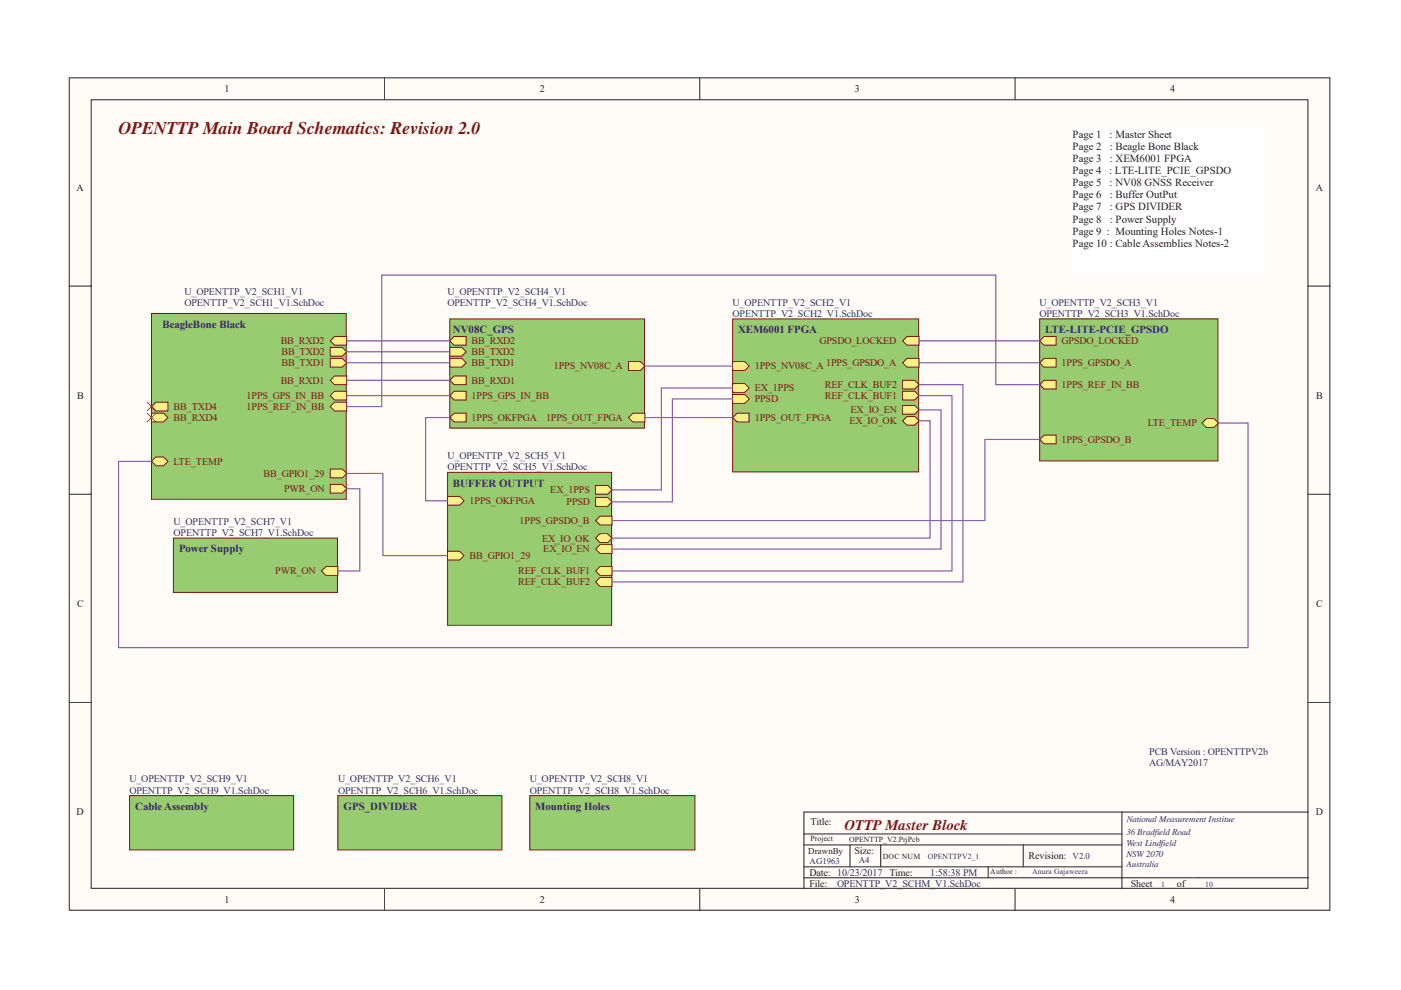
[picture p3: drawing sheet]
<svg xmlns="http://www.w3.org/2000/svg" width="297mm" height="210mm" viewBox="0 0 297 210" stroke-linecap="round" stroke-linejoin="round" font-family="sans-serif">
<path d="M14.7 16.5h267.3v176.6h-267.3z" fill="#fffcf8"/>
<path d="M14.7 16.5h267.3v176.6h-267.3z" fill="none" stroke="#231f20" stroke-width=".21"/>
<path d="M19.3 21.2h258v167.2h-258z" fill="#fffcf8"/>
<g fill="none" stroke="#231f20" stroke-width=".21">
<path d="M81.5 16.5v4.7M148.4 16.5v4.7M215.2 16.5v4.7M19.3 21.2h258v167.2h-258zM14.7 60.7h4.6M277.4 60.7h4.6M14.7 104.8h4.6M277.4 104.8h4.6M14.7 149h4.6M277.4 149h4.6M170.5 176.9h67.4M170.5 179.2h67.4"/>
<path d="M180.2 179.2v4.7M186.7 179.2v4.7M216.9 179.2v4.7M237.9 172.2v16.3M277.4 172.2h-106.9v16.3M81.5 188.5v4.7M148.4 188.5v4.7M170.5 183.9h67.4M170.5 186.2h106.9M209.5 183.9v2.3M215.2 188.5v4.7"/>
</g>
<path d="M227.4 27.2h40.6v31.1h-40.6z" fill="#fff"/>
<path d="M227.4 27.2h40.6v31.1h-40.6z" fill="none" stroke="#fff" stroke-width=".21"/>
<path d="M220.4 67.6h37.8v30.2h-37.8z" fill="#98cc70"/>
<path d="M220.4 67.6h37.8v30.2h-37.8z" fill="none" stroke="#7f1416" stroke-width=".21"/>
<path d="M220.4 72.3l1-.9h2.5v1.8h-2.5z" fill-rule="evenodd" fill="#faf185"/>
<path d="M220.4 72.3l1-.9h2.5v1.8h-2.5z" fill="none" stroke="#7f1416" stroke-width=".21"/>
<path d="M220.4 93.2l1-.9h2.5v1.8h-2.5z" fill-rule="evenodd" fill="#faf185"/>
<path d="M220.4 93.2l1-.9h2.5v1.8h-2.5z" fill="none" stroke="#7f1416" stroke-width=".21"/>
<path d="M220.4 76.9l1-.9h2.5v1.9h-2.5z" fill-rule="evenodd" fill="#faf185"/>
<path d="M220.4 76.9l1-.9h2.5v1.9h-2.5z" fill="none" stroke="#7f1416" stroke-width=".21"/>
<path d="M220.4 81.6l1-.9h2.5v1.8h-2.5z" fill-rule="evenodd" fill="#faf185"/>
<path d="M220.4 81.6l1-.9h2.5v1.8h-2.5z" fill="none" stroke="#7f1416" stroke-width=".21"/>
<path d="M255.8 88.8h1.6l.9 .9-.9 1h-1.6l-1-1z" fill-rule="evenodd" fill="#faf185"/>
<path d="M254.8 89.7l1-.9h1.6l.9 .9-.9 1h-1.6z" fill="none" stroke="#7f1416" stroke-width=".21"/>
<path d="M71.6 168.8h34.8v11.5h-34.8z" fill="#98cc70"/>
<path d="M71.6 168.8h34.8v11.5h-34.8z" fill="none" stroke="#7f1416" stroke-width=".21"/>
<path d="M112.3 168.8h35v11.5h-35z" fill="#98cc70"/>
<path d="M112.3 168.8h35v11.5h-35z" fill="none" stroke="#7f1416" stroke-width=".21"/>
<path d="M95.4 67.6h41.2v23.2h-41.2z" fill="#98cc70"/>
<path d="M95.4 67.6h41.2v23.2h-41.2z" fill="none" stroke="#7f1416" stroke-width=".21"/>
<path d="M133.3 76.7h2.5l.9 .9-.9 1h-2.5z" fill-rule="evenodd" fill="#faf185"/>
<path d="M133.3 76.7h2.5l.9 .9-.9 1h-2.5z" fill="none" stroke="#7f1416" stroke-width=".21"/>
<path d="M95.4 80.7l.9-1h2.5v1.9h-2.5z" fill-rule="evenodd" fill="#faf185"/>
<path d="M95.4 80.7l.9-1h2.5v1.9h-2.5z" fill="none" stroke="#7f1416" stroke-width=".21"/>
<path d="M95.4 76h2.5l.9 .9-.9 1h-2.5z" fill-rule="evenodd" fill="#faf185"/>
<path d="M95.4 76h2.5l.9 .9-.9 1h-2.5z" fill="none" stroke="#7f1416" stroke-width=".21"/>
<path d="M95.4 88.6l.9-1h2.5v1.9h-2.5z" fill-rule="evenodd" fill="#faf185"/>
<path d="M95.4 88.6l.9-1h2.5v1.9h-2.5z" fill="none" stroke="#7f1416" stroke-width=".21"/>
<path d="M133.3 88.6l.9-1h2.5v1.9h-2.5z" fill-rule="evenodd" fill="#faf185"/>
<path d="M133.3 88.6l.9-1h2.5v1.9h-2.5z" fill="none" stroke="#7f1416" stroke-width=".21"/>
<path d="M95.4 72.3l.9-.9h2.5v1.8h-2.5z" fill-rule="evenodd" fill="#faf185"/>
<path d="M95.4 72.3l.9-.9h2.5v1.8h-2.5z" fill="none" stroke="#7f1416" stroke-width=".21"/>
<path d="M95.4 73.7h2.5l.9 .9-.9 .9h-2.5z" fill-rule="evenodd" fill="#faf185"/>
<path d="M95.4 73.7h2.5l.9 .9-.9 .9h-2.5z" fill="none" stroke="#7f1416" stroke-width=".21"/>
<path d="M95.4 83.9l.9-.9h2.5v1.8h-2.5z" fill-rule="evenodd" fill="#faf185"/>
<path d="M95.4 83.9l.9-.9h2.5v1.8h-2.5z" fill="none" stroke="#7f1416" stroke-width=".21"/>
<path d="M32.1 66.5h41.3v39.4h-41.3z" fill="#98cc70"/>
<path d="M32.1 66.5h41.3v39.4h-41.3z" fill="none" stroke="#7f1416" stroke-width=".21"/>
<path d="M70 80.7l.9-1h2.6v1.9h-2.6z" fill-rule="evenodd" fill="#faf185"/>
<path d="M70 80.7l.9-1h2.6v1.9h-2.6z" fill="none" stroke="#7f1416" stroke-width=".21"/>
<path d="M70 76h2.6l.9 .9-.9 1h-2.6z" fill-rule="evenodd" fill="#faf185"/>
<path d="M70 76h2.6l.9 .9-.9 1h-2.6z" fill="none" stroke="#7f1416" stroke-width=".21"/>
<path d="M70 72.3l.9-.9h2.6v1.8h-2.6z" fill-rule="evenodd" fill="#faf185"/>
<path d="M70 72.3l.9-.9h2.6v1.8h-2.6z" fill="none" stroke="#7f1416" stroke-width=".21"/>
<path d="M70 73.7h2.6l.9 .9-.9 .9h-2.6z" fill-rule="evenodd" fill="#faf185"/>
<path d="M70 73.7h2.6l.9 .9-.9 .9h-2.6z" fill="none" stroke="#7f1416" stroke-width=".21"/>
<path d="M32.1 87.6h2.6l.9 1-.9 .9h-2.6z" fill-rule="evenodd" fill="#faf185"/>
<path d="M32.1 87.6h2.6l.9 1-.9 .9h-2.6z" fill="none" stroke="#7f1416" stroke-width=".21"/>
<path d="M32.1 86.2l1-.9h2.5v1.9h-2.5z" fill-rule="evenodd" fill="#faf185"/>
<path d="M32.1 86.2l1-.9h2.5v1.9h-2.5z" fill="none" stroke="#7f1416" stroke-width=".21"/>
<path d="M70 99.5h2.6l.9 .9-.9 .9h-2.6z" fill-rule="evenodd" fill="#faf185"/>
<path d="M70 99.5h2.6l.9 .9-.9 .9h-2.6z" fill="none" stroke="#7f1416" stroke-width=".21"/>
<path d="M70 83.9l.9-.9h2.6v1.8h-2.6z" fill-rule="evenodd" fill="#faf185"/>
<path d="M70.9 83h2.6v1.8h-2.6l-.9-.9z" fill="none" stroke="#7f1416" stroke-width=".21"/>
<path d="M70 86.2l.9-.9h2.6v1.9h-2.6z" fill-rule="evenodd" fill="#faf185"/>
<path d="M70 86.2l.9-.9h2.6v1.9h-2.6z" fill="none" stroke="#7f1416" stroke-width=".21"/>
<path d="M70 102.7h2.6l.9 1-.9 .9h-2.6z" fill-rule="evenodd" fill="#faf185"/>
<path d="M70 102.7h2.6l.9 1-.9 .9h-2.6z" fill="none" stroke="#7f1416" stroke-width=".21"/>
<path d="M32.1 97.9l1-1h1.6l.9 1-.9 .9h-1.6z" fill-rule="evenodd" fill="#faf185"/>
<path d="M32.1 97.9l1-1h1.6l.9 1-.9 .9h-1.6z" fill="none" stroke="#7f1416" stroke-width=".21"/>
<path d="M94.9 100.2h34.8v32.4h-34.8z" fill="#98cc70"/>
<path d="M94.9 100.2h34.8v32.4h-34.8z" fill="none" stroke="#7f1416" stroke-width=".21"/>
<path d="M126.3 110.4l.9-.9h2.6v1.8h-2.6z" fill-rule="evenodd" fill="#faf185"/>
<path d="M126.3 110.4l.9-.9h2.6v1.8h-2.6z" fill="none" stroke="#7f1416" stroke-width=".21"/>
<path d="M94.9 105.3h2.5l1 .9-1 1h-2.5z" fill-rule="evenodd" fill="#faf185"/>
<path d="M94.9 105.3h2.5l1 .9-1 1h-2.5z" fill="none" stroke="#7f1416" stroke-width=".21"/>
<path d="M126.3 114.1l.9-.9h1.6l1 .9-1 1h-1.6z" fill-rule="evenodd" fill="#faf185"/>
<path d="M126.3 114.1l.9-.9h1.6l1 .9-1 1h-1.6z" fill="none" stroke="#7f1416" stroke-width=".21"/>
<path d="M127.2 115.5h2.6v1.9h-2.6l-.9-.9z" fill-rule="evenodd" fill="#faf185"/>
<path d="M126.3 116.5l.9-1h2.6v1.9h-2.6z" fill="none" stroke="#7f1416" stroke-width=".21"/>
<path d="M126.3 103h2.5l1 .9-1 .9h-2.5z" fill-rule="evenodd" fill="#faf185"/>
<path d="M126.3 103h2.5l1 .9-1 .9h-2.5z" fill="none" stroke="#7f1416" stroke-width=".21"/>
<path d="M126.3 105.5h2.5l1 1-1 .9h-2.5z" fill-rule="evenodd" fill="#faf185"/>
<path d="M126.3 105.5h2.5l1 1-1 .9h-2.5z" fill="none" stroke="#7f1416" stroke-width=".21"/>
<path d="M94.9 116.9h2.5l1 1-1 .9h-2.5z" fill-rule="evenodd" fill="#faf185"/>
<path d="M94.9 116.9h2.5l1 1-1 .9h-2.5z" fill="none" stroke="#7f1416" stroke-width=".21"/>
<path d="M126.3 123.4l.9-.9h2.6v1.9h-2.6z" fill-rule="evenodd" fill="#faf185"/>
<path d="M126.3 123.4l.9-.9h2.6v1.9h-2.6z" fill="none" stroke="#7f1416" stroke-width=".21"/>
<path d="M127.2 120.2h2.6v1.8h-2.6l-.9-.9z" fill-rule="evenodd" fill="#faf185"/>
<path d="M126.3 121.1l.9-.9h2.6v1.8h-2.6z" fill="none" stroke="#7f1416" stroke-width=".21"/>
<path d="M155.3 67.6h39.5v32.5h-39.5z" fill="#98cc70"/>
<path d="M155.3 67.6h39.5v32.5h-39.5z" fill="none" stroke="#7f1416" stroke-width=".21"/>
<path d="M155.3 76.7h2.6l.9 .9-.9 1h-2.6z" fill-rule="evenodd" fill="#faf185"/>
<path d="M155.3 76.7h2.6l.9 .9-.9 1h-2.6z" fill="none" stroke="#7f1416" stroke-width=".21"/>
<path d="M155.3 81.4h2.6l.9 .9-.9 .9h-2.6z" fill-rule="evenodd" fill="#faf185"/>
<path d="M155.3 81.4h2.6l.9 .9-.9 .9h-2.6z" fill="none" stroke="#7f1416" stroke-width=".21"/>
<path d="M155.3 83.7h2.6l.9 .9-.9 .9h-2.6z" fill-rule="evenodd" fill="#faf185"/>
<path d="M155.3 83.7h2.6l.9 .9-.9 .9h-2.6z" fill="none" stroke="#7f1416" stroke-width=".21"/>
<path d="M191.4 86h2.5l1 .9-1 1h-2.5z" fill-rule="evenodd" fill="#faf185"/>
<path d="M191.4 86h2.5l1 .9-1 1h-2.5z" fill="none" stroke="#7f1416" stroke-width=".21"/>
<path d="M191.4 89.3l.9-1h1.6l1 1-1 .9h-1.6z" fill-rule="evenodd" fill="#faf185"/>
<path d="M191.4 89.3l.9-1h1.6l1 1-1 .9h-1.6z" fill="none" stroke="#7f1416" stroke-width=".21"/>
<path d="M155.3 88.6l1-1h2.5v1.9h-2.5z" fill-rule="evenodd" fill="#faf185"/>
<path d="M155.3 88.6l1-1h2.5v1.9h-2.5z" fill="none" stroke="#7f1416" stroke-width=".21"/>
<path d="M191.4 80.7h2.5l1 .9-1 .9h-2.5z" fill-rule="evenodd" fill="#faf185"/>
<path d="M191.4 80.7h2.5l1 .9-1 .9h-2.5z" fill="none" stroke="#7f1416" stroke-width=".21"/>
<path d="M191.4 83h2.5l1 .9-1 .9h-2.5z" fill-rule="evenodd" fill="#faf185"/>
<path d="M191.4 83h2.5l1 .9-1 .9h-2.5z" fill="none" stroke="#7f1416" stroke-width=".21"/>
<path d="M191.4 72.3l.9-.9h2.6v1.8h-2.6z" fill-rule="evenodd" fill="#faf185"/>
<path d="M191.4 72.3l.9-.9h2.6v1.8h-2.6z" fill="none" stroke="#7f1416" stroke-width=".21"/>
<path d="M191.4 76.9l.9-.9h2.6v1.9h-2.6z" fill-rule="evenodd" fill="#faf185"/>
<path d="M191.4 76.9l.9-.9h2.6v1.9h-2.6z" fill="none" stroke="#7f1416" stroke-width=".21"/>
<g fill="none" stroke="#784c9e" stroke-width=".23">
<path d="M73.5 74.6h21.9M73.5 72.3h21.9M136.7 77.6h18.6M73.5 80.7h21.9M95.4 88.6h-5.2v17.6h4.7M136.7 88.6h18.6M155.3 82.3h-15.1v21.6h-10.4M155.3 84.6h-12.7v21.9h-12.8M194.9 81.6h9.3v41.8h-74.4M194.9 89.3h2.3v24.8h-67.4M194.9 86.9h4.6v29.6h-69.7M194.9 83.9h6.9v37.2h-72"/>
<path d="M73.5 100.4h7.7v17.4h13.7"/>
</g>
<path d="M31.2 85.3l1.9 1.9M31.2 87.6l1.9 1.9M33.1 85.3l-1.9 1.9M33.1 87.6l-1.9 1.9" fill="none" stroke="#ed2024" stroke-width=".21"/>
<path d="M36.8 114.1h34.8v11.6h-34.8z" fill="#98cc70"/>
<path d="M36.8 114.1h34.8v11.6h-34.8z" fill="none" stroke="#7f1416" stroke-width=".21"/>
<path d="M69.1 120.2h2.5v1.8h-2.5l-.9-.9z" fill-rule="evenodd" fill="#faf185"/>
<path d="M68.2 121.1l.9-.9h2.5v1.8h-2.5z" fill="none" stroke="#7f1416" stroke-width=".21"/>
<path d="M73.5 76.9h21.9M194.9 76.9h25.5M194.9 72.3h25.5M73.5 83.9h21.9M220.4 81.6h-9.3v-23.3h-130.2v27.9h-7.4M220.4 93.2h-11.6v17.2h-79M258.3 89.7h6.3v47.7h-239.5v-39.5h7M73.5 103.7h2.8v17.4h-4.7" fill="none" stroke="#784c9e" stroke-width=".23"/>
<path d="M27.5 168.8h34.8v11.5h-34.8z" fill="#98cc70"/>
<path d="M27.5 168.8h34.8v11.5h-34.8z" fill="none" stroke="#7f1416" stroke-width=".21"/>
<text font-size="3.8" fill="#7f1416" x="25.1" y="28.4">OPENTTP Main Board Schematics: Revision 2.0</text>
<text font-size="3.1" fill="#7f1416" x="179" y="176">OTTP Master Block</text>
<g font-size="2.3" fill="#231f20">
<text x="227.4" y="29.3">Page 1</text>
<text x="235.3" y="29.3">: Master Sheet</text>
<text x="227.4" y="31.8">Page 2</text>
<text x="227.4" y="34.4">Page 3</text>
<text x="235.3" y="34.4">: XEM6001 FPGA</text>
<text x="235.3" y="31.8">: Beagle Bone Black</text>
<text x="227.4" y="36.9">Page 4</text>
<text x="227.4" y="39.5">Page 5</text>
<text x="235.2" y="36.9">: LTE-LITE_PCIE_GPSDO</text>
<text x="235.3" y="39.5">: NV08 GNSS Receiver</text>
<text x="227.4" y="42">Page 6</text>
<text x="227.4" y="44.6">Page 7</text>
<text x="227.4" y="47.2">Page 8</text>
<text x="235.3" y="44.6">: GPS DIVIDER</text>
<text x="235.3" y="47.2">: Power Supply</text>
<text x="235.3" y="42">: Buffer OutPut</text>
<text x="227.4" y="49.7">Page 9 : Mounting Holes Notes-1</text>
<text x="227.4" y="52.3">Page 10 : Cable Assemblies Notes-2</text>
</g>
<g font-size="2.3" fill="#282973">
<text x="34.4" y="69.5">BeagleBone Black</text>
<text x="96" y="70.6">NV08C_GPS</text>
<text x="156.5" y="70.6">XEM6001 FPGA</text>
<text x="221.6" y="70.6">LTE-LITE-PCIE_GPSDO</text>
<text x="96" y="103.2">BUFFER OUTPUT</text>
<text x="38" y="117.1">Power Supply</text>
<text x="28.7" y="171.8">Cable Assembly</text>
<text x="72.8" y="171.8">GPS_DIVIDER</text>
<text x="113.5" y="171.8">Mounting Holes</text>
</g>
<g font-size="2.1" fill="#231f20">
<text x="47.6" y="19.6">1</text>
<text x="114.5" y="19.6">2</text>
<text x="181.2" y="19.6">3</text>
<text x="248.1" y="19.6">4</text>
<text x="16.2" y="40.4">A</text>
<text x="279" y="40.4">A</text>
<text x="16.3" y="84.6">B</text>
<text x="279" y="84.6">B</text>
<text x="16.3" y="128.8">C</text>
<text x="279" y="128.8">C</text>
<text x="16.2" y="172.9">D</text>
<text x="279" y="172.9">D</text>
<text x="171.9" y="175.1">Title:</text>
<text x="171.6" y="185.8">Date: 10/23/2017 Time:</text>
<text x="181.2" y="181.1">Size:</text>
<text x="218.1" y="182.2">Revision:</text>
<text x="47.6" y="191.5">1</text>
<text x="114.5" y="191.5">2</text>
<text x="171.6" y="188.1">File:</text>
<text x="181.2" y="191.5">3</text>
<text x="239.7" y="188.1">Sheet</text>
<text x="248.1" y="191.5">4</text>
<text x="249.5" y="188.1">of</text>
</g>
<g font-size="2.1" fill="#282973">
<text x="39.1" y="62.6">U_OPENTTP_V2_SCH1_V1</text>
<text x="39.1" y="64.9">OPENTTP_V2_SCH1_V1.SchDoc</text>
<text x="94.9" y="62.6">U_OPENTTP_V2_SCH4_V1</text>
<text x="94.9" y="64.9">OPENTTP_V2_SCH4_V1.SchDoc</text>
<text x="155.3" y="64.9">U_OPENTTP_V2_SCH2_V1</text>
<text x="220.4" y="64.9">U_OPENTTP_V2_SCH3_V1</text>
<text x="155.3" y="67.2">OPENTTP_V2_SCH2_V1.SchDoc</text>
<text x="220.4" y="67.2">OPENTTP_V2_SCH3_V1.SchDoc</text>
<text x="94.9" y="97.4">U_OPENTTP_V2_SCH5_V1</text>
<text x="94.9" y="99.7">OPENTTP_V2_SCH5_V1.SchDoc</text>
<text x="36.8" y="111.3">U_OPENTTP_V2_SCH7_V1</text>
<text x="36.8" y="113.6">OPENTTP_V2_SCH7_V1.SchDoc</text>
<text x="243.7" y="160.2">PCB Version : OPENTTPV2b</text>
<text x="27.4" y="165.9">U_OPENTTP_V2_SCH9_V1</text>
<text x="71.7" y="165.9">U_OPENTTP_V2_SCH6_V1</text>
<text x="112.3" y="165.9">U_OPENTTP_V2_SCH8_V1</text>
<text x="243.7" y="162.5">AG/MAY2017</text>
<text x="27.4" y="168.3">OPENTTP_V2_SCH9_V1.SchDoc</text>
<text x="71.7" y="168.3">OPENTTP_V2_SCH6_V1.SchDoc</text>
<text x="112.3" y="168.3">OPENTTP_V2_SCH8_V1.SchDoc</text>
<text x="197.2" y="185.8">1:58:38 PM</text>
<text x="177.5" y="188.1">OPENTTP_V2_SCHM_V1.SchDoc</text>
</g>
<g font-size="2.1" fill="#7f1416">
<text x="59.5" y="73">BB_RXD2</text>
<text x="59.7" y="77.6">BB_TXD1</text>
<text x="59.7" y="75.3">BB_TXD2</text>
<text x="100" y="77.6">BB_TXD1</text>
<text x="100" y="73">BB_RXD2</text>
<text x="100" y="75.3">BB_TXD2</text>
<text x="173.8" y="73">GPSDO_LOCKED</text>
<text x="175.2" y="77.6">1PPS_GPSDO_A</text>
<text x="225.1" y="73">GPSDO_LOCKED</text>
<text x="225.1" y="77.6">1PPS_GPSDO_A</text>
<text x="59.5" y="81.4">BB_RXD1</text>
<text x="100" y="81.4">BB_RXD1</text>
<text x="117.4" y="78.4">1PPS_NV08C_A</text>
<text x="160" y="78.4">1PPS_NV08C_A</text>
<text x="160" y="83">EX_1PPS</text>
<text x="174.9" y="82.3">REF_CLK_BUF2</text>
<text x="225.1" y="82.3">1PPS_REF_IN_BB</text>
<text x="36.8" y="89.3">BB_RXD4</text>
<text x="36.8" y="86.9">BB_TXD4</text>
<text x="52.3" y="84.6">1PPS_GPS_IN_BB</text>
<text x="52.3" y="86.9">1PPS_REF_IN_BB</text>
<text x="100" y="89.3">1PPS_OKFPGA</text>
<text x="100" y="84.6">1PPS_GPS_IN_BB</text>
<text x="115.8" y="89.3">1PPS_OUT_FPGA</text>
<text x="160" y="85.3">PPSD</text>
<text x="160" y="89.3">1PPS_OUT_FPGA</text>
<text x="174.9" y="84.6">REF_CLK_BUF1</text>
<text x="180.1" y="90">EX_IO_OK</text>
<text x="180.3" y="87.7">EX_IO_EN</text>
<text x="225.1" y="93.9">1PPS_GPSDO_B</text>
<text x="243.3" y="90.4">LTE_TEMP</text>
<text x="36.8" y="98.6">LTE_TEMP</text>
<text x="55.9" y="101.1">BB_GPIO1_29</text>
<text x="60.3" y="104.3">PWR_ON</text>
<text x="99.6" y="107">1PPS_OKFPGA</text>
<text x="116.7" y="104.6">EX_1PPS</text>
<text x="120.1" y="107.1">PPSD</text>
<text x="110.2" y="111.1">1PPS_GPSDO_B</text>
<text x="99.6" y="118.6">BB_GPIO1_29</text>
<text x="114.9" y="114.9">EX_IO_OK</text>
<text x="115.2" y="117.2">EX_IO_EN</text>
<text x="58.4" y="121.8">PWR_ON</text>
<text x="109.8" y="124.2">REF_CLK_BUF2</text>
<text x="109.8" y="121.8">REF_CLK_BUF1</text>
</g>
<g font-size="1.9" fill="#282973">
<text x="238.8" y="177.2">36 Bradfield Road</text>
<text x="238.8" y="179.5">West Lindfield</text>
<text x="238.9" y="174.4">National Measurement Institue</text>
<text x="171.6" y="183.2">AG1963</text>
<text x="182.1" y="183">A4</text>
<text x="227.4" y="182.3">V2.0</text>
<text x="238.8" y="181.8">NSW 2070</text>
<text x="238.8" y="183.9">Australia</text>
</g>
<text font-size="1.9" fill="#231f20" x="171.4" y="181.1">DrawnBy</text>
<g font-size="1.6" fill="#231f20">
<text x="171.9" y="178.4">Project</text>
<text x="180" y="178.6">OPENTTP_V2.PrjPcb</text>
<text x="187.2" y="182.3">DOC NUM</text>
<text x="209.9" y="185.3">Author :</text>
</g>
<g font-size="1.6" fill="#282973">
<text x="196.7" y="182.3">OPENTTPV2_1</text>
<text x="218.8" y="185.3">Anura Gajaweera</text>
<text x="246.2" y="188.1">1</text>
<text x="255.5" y="188.1">10</text>
</g>
</svg>
